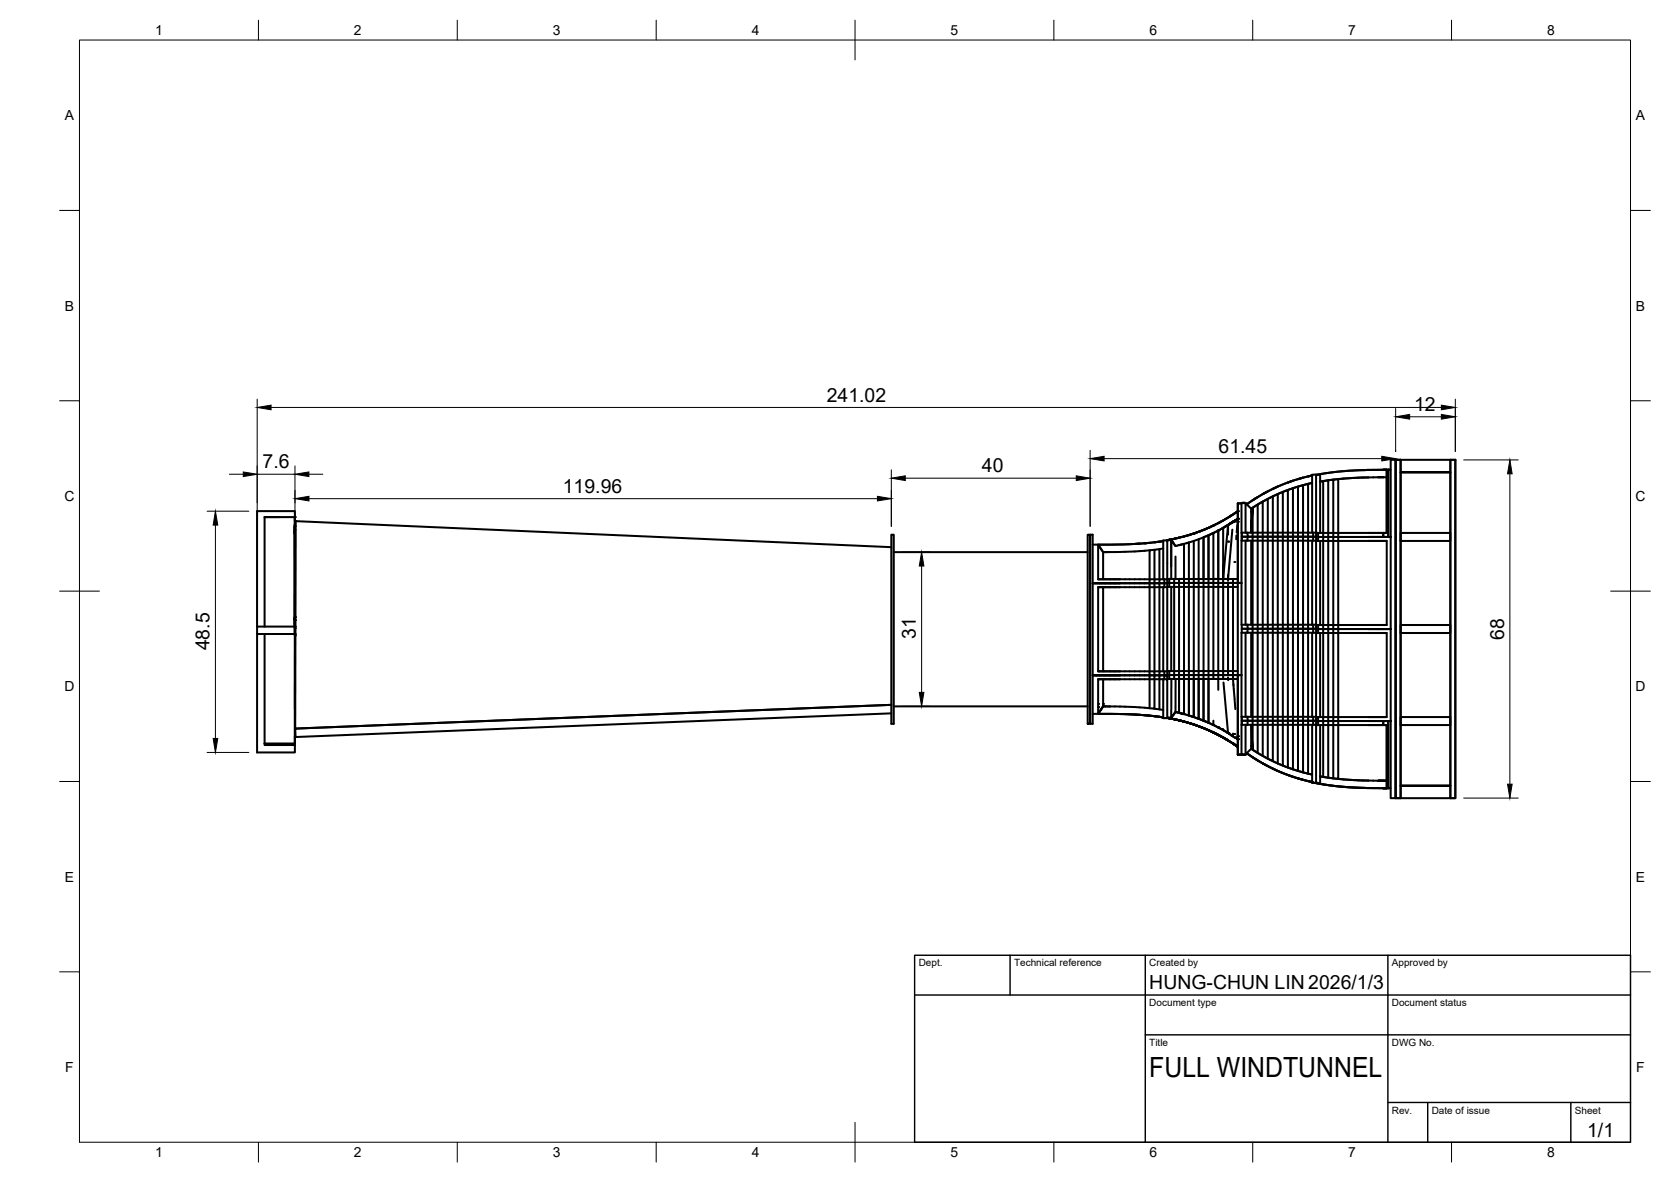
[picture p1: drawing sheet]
<svg xmlns="http://www.w3.org/2000/svg" width="420mm" height="297mm" viewBox="0 0 420 297" stroke-linecap="round" stroke-linejoin="round" font-family="sans-serif">
<!-- layer: Visible -->
<g fill="none" stroke="#000" stroke-width=".51">
<path d="M329.9 119.5l-4.2 1.1-4.4 1.7-3.8 1.9-4 2.5M329.9 119.5l-1 .2M329.9 119.3h1v14.6h-1zM329.9 119.5a43.4 43.4 0 0 0-16.4 7.2M330.9 119.3h1v14.6M344 118.1h-1.2M344 120l-6.2 .3-5.9 .7 .8-.1v74.3l1.3 .2M346.5 119.9l-5 .1-5 .4v75.3l-1.3-.1M347.8 118.1h.9M347.9 119.9h-1.4h2.2M348.7 118.1l-10.3 .2-7.5 1M348.7 118.1v15.8h-17.8h.5v1h-.5"/>
<path d="M348.7 118.1h.4v16.8h-1.3v-1h.9zM349.1 118.1v16.8h.6M349.1 118.1a95.4 95.4 0 0 0-18.2 1.2M349.1 118.1h.6M349.7 115.6h1.2v85h-1.2zM350.9 115.6h1.3v85h-1.3zM352.2 115.6h12.5M364.7 115.6h1.2v85h-1.2zM364.7 118.7h-12.5h12.5M66.5 129.9h3.8M66.5 129.9h7.6M66.5 129.9v27.6"/>
<path d="M74.1 129.9v-1.5h-9.5v29.1M74.1 129.9v56.9h-7.6M74.1 130.9v-1v1.9M74.1 129.9v1.9M74.1 132.6v-.4v1.6M74.1 132.6v7.3M74.1 131.8v1.3M74.1 133.6v.6M74.1 131.8v25.7M74.1 133.6v.2M74.1 133.8v.4M74.1 133.8v-1.6v24.9v-1.6"/>
<path d="M74.1 132.6v20.9M74.1 133.1h.1M74.1 131.8v46.3M74.2 133.1l.1-2.1 149.8 6.5M74.3 131l-.2 52.1M224.1 134.4h.6v47.5h-.6zM224.7 138.8h48.8M273.5 134.4h.6v47.5h-.6zM274.1 134.4h.6v47.5h-.6zM279.1 138.7l-1.2 .1M286.6 136.6l-1.3 .1M289.1 136.4l-1.3 .1"/>
<path d="M289.1 138.3l-3.8 .3-6.2 .1M290.3 138.2l-1.2 .1v7.3h-13M292.5 136l-2.2 .3M292.5 136l-7.2 .7-9.2 .2 1.3 1.9h.5M292.5 135.8h1v9.8h-1zM292.5 136l-8.4 .8-9.4 .1M292.5 137.8l-1 .2M293.5 135.7h1M294.1 135.7h.3h-.1M294.5 135.7v6.7M294.5 135.7l-1 .1M294.5 135.7h.1"/>
<path d="M294.6 135.8l.4 .6zM294.7 135.5l-1 .2 .3-.1M295 136.4l.6 .8M295.2 135.4l-1.2 .2M295.4 135.4h-.2M295.6 137.2l-1.1-1.5v9.8h3.2v1h-2.5v1h-1.2M295.6 139.9v5.6M296.3 135.2l-.9 .2M296.4 135.2l-1 .2M296.5 137l-.9 .2M296.5 137l1.2-.3zM296.5 135.1l-.1 .1"/>
<path d="M297.7 134.8h.1M297.7 134.8l-1.2 .3M298.7 134.5l-.8 .3M300 134.1l-.9 .3M300.2 135.9v9.6M301.2 133.7l-.9 .3M301.4 135.5l-3.1 1M302.5 133.2l-.9 .4M302.6 135l-1.2 .5v10M303.7 132.7l-.9 .4M303.9 134.5l1.2-.6v11.6M303.9 134.5l-1.3 .5v10.5"/>
<path d="M304.1 134.4l-.2 .1M304.9 132.2l-.9 .4M305.1 133.9l-1.2 .6v11M305.1 132.1l-3.7 1.5-3.7 1.2M305.1 133.9l-.6 .3M305.1 132.1h.1M306.3 133.3l-1.2 .6M306.3 133.3l1.3-.6-1.3 .6v12.2M306.3 131.5l-1.2 .6M306.3 133.3l-.1 .1M306.3 133.3v12.2M306.4 131.4h-.1"/>
<path d="M306.4 133.3h-.1M307.4 130.9l-.9 .5M308.7 132l-1.1 .7v12.8M308.8 134.4v-2.5l-1.2 13.6M309.1 131.6l.9-.4zM309.6 131.4l-.2 .1M309.8 131.3l.2-.1zM309.9 133.1l-1.1 12M309.9 129.4l-.9 .5M309.9 129.4l-3.6 2.1M309.9 131.2l-.1 .1 .1-.1M310 131.2h-.1"/>
<path d="M310 131.2l-1.2 .7M310 131.2l-.6 .3 .6-.3M310 131.2l-2.7 1.6M310 131.2l-.5 .2 .4-.2M310 131.2l-.5 .3 .5-.3M310 131.2l-2.6 1.6M310 131.2l-.2 .1 .2-.1M310 131.2h.1M310.1 131.1l-.1 .1M310.1 131.1l-.4 .2 .3-.1M310.1 131.1h.1M310.2 131.1h-.1"/>
<path d="M310.2 131.1h.1M310.3 131l-.2 .1M310.3 131h.1M310.3 131l-.2 .1 .2-.1M310.4 130.9l-.3 .2M310.4 130.9h.1M310.7 130.7l-.3 .2M310.7 130.7h.1M310.8 130.7l-.3 .1 .2-.1M310.9 130.6h.1M310.9 134.5l-.1 1M311.1 128.6l-.9 .6"/>
<path d="M311.1 131.9l-.1 1.9M311.2 130.8l-.1 .5M311.2 128.5l-3.9 2.5-4 1.9-5 1.7-4.4 1.1M311.2 128.5a42.9 42.9 0 0 1-17.2 7.1M311.2 126.5v20h-1.2M311.2 126.5l-.1 20M311.2 128.5l-1.3 .9M311.2 130.4h.1M311.2 130.4l-1.2 .8M311.2 126.5h1M311.2 128.5l-.1 .1M312.2 126.4v7.5h1.3"/>
<path d="M312.2 134.9h1.5M312.2 133.9v2M313.2 126.4l1.4 1.5M313.2 135.9v21.1M313.5 133.9h16.4M313.5 126.7l-.5-.4-.8 .1h1v7.5M313.5 135.9h16.4M313.7 126.6l-.2 .1M313.7 134.9h1.3v23.1h-1.3v-1h-.2M313.7 134.9v1h-1.5v21.1h1.3M314.6 127.9v6l.4-6.3v7.3h-1.3v-1h-.2M314.6 135.9v21.1"/>
<path d="M314.9 128.4l-.3 .2M315 134.9h15.9zM315 127.6l-.4 .3M316.2 124.9l-1.2 .8M316.2 126.8l-1.2 .8M318.8 125.4l1.2-.7v66.6l-1.2-.6zM318.8 123.5l-1.3 .7M318.8 125.4l-1.3 .7M321.3 122.3l-1.3 .6M321.3 124.1l-1.3 .6M322.6 123.6l1.2-.5v69.8l1.3 .4M325.1 120.8l-1.3 .4"/>
<path d="M325.1 122.7l-1.3 .4M326.4 122.3l-1.3 .4v70.6M327.6 120l-1.2 .4M327.6 121.9l1.3-.3v72.8l1 .3-3.8-1.1-4.5-1.6-3.5-1.7-3.1-1.9M328.9 121.6l1-.2-3.8 1-4.2 1.5-2.5 1.1-4.4 2.6M329.9 135.9h1v21.1h-1zM330.2 133.9v2M330.9 134.9h.5v1h-.5h17.8M330.9 134.9h18.8M330.9 133.9v2M331.9 135.9v21.2M335.2 120.5l-1.2 .2"/>
<path d="M336.5 120.4l-1.3 .1v75.1l-1.2-.2v-74.7l-1.3 .2M344 135.9h4.7v21.2h-4.7M344 133.9h3.8v1h-3.8h5.7M352.2 133.9h12.5v2h-12.5zM64.6 159.3v29.8h9.5v-1.9M64.6 157.5h9.5v1.8h-9.5zM66.5 159.3v27.5M74.1 159.7v27.5h-7.6v-.4M74.1 157.5v1.8zM74.1 155.5v1.6zM74.1 153.5v2M74.1 149.4v4.1"/>
<path d="M74.1 155.1v.4M74.1 155.5v.3M74.1 155.1v.7zM276.1 147.6h5.5M276.1 145.6h5.5M276.1 145.6v-8.7l1.3 1.9v6.8M276.1 147.6v21.1M277.4 147.6v21.1M281.6 146.6h-6.9h15.6v1h-1.2v21.1h1.2v1h-1.2h1.2v1h-1.2v7.3l-3.8-.3-6.2-.2M287.8 146.6h1.3v1h-13M292.5 147.6v21.1h-1v1h1.3v-1M292.5 145.6h-1v1h1.3h-2.5v-1h1.2v-7.6l-1.2 .2v7.4h-1.2v1h2.4v1h-1.2v21.1h1.2v-21.1h2"/>
<path d="M292.8 145.6v1h.7M293.5 145.5h.5M293.5 145.5h.5v1h-.5h.5M293.5 146.6v23.1h-3.2h1.2v1h-1.2v7.4l-1.2-.1M293.5 146.6h-.7v1M293.5 146.5h.5zM293.5 147.5h.5zM293.5 145.6v1M294 145.5h1.4M294.1 145.5h1.1v1h-1.2M294.5 147.5v21.1M294.5 145.5h-.7"/>
<path d="M295.2 145.5h1.3v1h-2.5v1M295.4 145.5h2.3M296.5 145.5h1.2M297.7 145.5v-8.8l1.2-.4v9.2h1.3v1h-1.3M297.7 145.5h1.2v1h-1.2M297.7 146.5h-1.2v1h-1.3v21.1h-1.2v1h-.5M297.7 146.5h.6M297.7 145.5h7.4M298.9 146.5h-1.2v1h-1.2v21.1h-1.3v1h-1.2M298.9 146.5h6.2M299.6 145.5h.6M300.2 145.5h1.2v1h-2.5v1h-1.2v21.1h-1.2v1h-1.3h1.3v1h-1.3"/>
<path d="M300.8 145.5h.6M301.4 145.5h1.2v1h-2.4v1h-1.3v21.1h-1.2v1h-1.2h1.2v1h-1.2M301.4 145.4v.1M302 145.5h3.1M302.6 145.5v-10.5l1.3-.5v11M302.6 145.5h1.3v1h-2.5v1h-1.2v21.1h-1.3v1h-1.2M303.9 145.5h1.2v1h-2.5v1h-1.2v21.1h-1.2v1h-1.3M305.1 145.5h1.2M305.1 145.5h1.2v1h-1.2M305.1 147.5v21.1h-1.2v1h1.2M305.1 146.5h-1.2v1h1.2M306.3 145.5h1.3v1h-2.5v1"/>
<path d="M306.3 145.5h1.3M307.6 145.5h1.2v.5M307.6 142v3.5M307.6 145.5h1.1M308.7 146.5h1.3M308.8 145.5h1.1M308.8 146.5h-2.5v1h-1.2M308.8 145.5h1.2v1M308.8 146.5v1h1.2v-1h2.2h-1v23.1h-1.2M308.8 146.5h-1.2v1h-1.3v21.1h-1.2v1M308.8 146.5h.2M308.8 144.5v1"/>
<path d="M309.1 146.5h.9M310.2 145.5h-.2h1.2h-2.5M311.2 147.5h-1.2v21.1h-1.2v1h-1.2M312.2 158h1.5M312.2 157v2M313.2 159v21.1M313.5 159h16.4M313.5 157h16.4M313.7 158h1.3v23.1h-1.3v-1h-.2M313.7 158v1h-1.5v21.1h1.3M314.6 159v21.1M329.9 159h1v21.1h-1z"/>
<path d="M330.2 157v2M330.9 158.1h.5v1h-.5h17.8M330.9 158.1h18.8h-5.7M330.9 158.1h18.8h-.6M330.9 157v1h-15.9h15.9v1M331.9 159.1v21.1M344 159.1h4.7v21.1h-4.7M348.7 157.1h-17.8h.5v1h-.5M352.2 157.1h12.5v2h-12.5zM224.1 179.3l-149.8 5.9-.1-2.1 149.9-6-149.9 6M224.7 177.5h48.8M274.7 179.4l9.4 .1 8.4 .8"/>
<path d="M276.1 168.7h13v1h-1.3M276.1 168.7h5.5M276.1 170.7h5.5M276.1 179.4l9.2 .2 7.2 .7M276.1 170.7v8.7l1.3-1.9v-6.8M277.4 177.5l-1.3 1.9 1.3-1.9h.5zM277.9 177.5h1.2M281.6 179.4l5.2 .2M281.6 169.7h-6.9h13.1M285.3 179.6l5 .4M287.7 179.7l1.4 .2M287.8 169.7h1.3v1h-13"/>
<path d="M290.3 180l1.2 .1M290.3 178.1l2.2 .3M292.5 170.7h1v9.8h-1zM292.5 170.7h-1v7.6M292.5 168.7h1M292.8 170.7v-1h.7v1M293.5 169.6h.5v1h-.5h.5M293.5 169.6h.5M293.5 168.6h.5zM294 169.6h1.2v1h-1.2M294 170.6h.7M294.7 170.6h.1"/>
<path d="M295 170.6h-.4l-.1 .7v9.1M295.6 179l-1.1 1.4h-1l.5 .1M295.6 178.9l.9 .2M295.6 178.9l-.6 .8M295.6 170.6v8.3M296.5 170.6h1.2M296.5 170.6v8.5l1.2 .4M296.5 179.1l-.9-.2-1.1 1.5M296.5 170.6v8.5M297.7 179.5l-1.2-.4 1.2 .4M297.7 170.6h1.2v9.2l-1.2-.3zM297.7 170.6v8.9"/>
<path d="M297.7 169.6h-.4M297.7 169.6h7.4M298.3 169.6h.6v1h-1.2M298.3 179.6l.6 .2M298.9 179.8l5 1.8M298.9 170.6h1.3M298.9 179.8l1.3 .4M298.9 170.6v9.2M299.6 169.6h.6v1h-1.3M300.2 170.6h1.2v10l-1.2-.4zM300.2 170.6v9.6M300.8 169.6h-.6h1.2v-1h1.2v-21.1h1.3v21.1h-1.3v1h-1.2v1h-1.2"/>
<path d="M301.4 170.6h1.2v10.5l-1.2-.5M301.4 170.6v10M302 169.6h.6v1h-1.2M302.6 169.6h1.3v1h-1.3M302.6 170.6v10.5l1.3 .5M302.6 170.6h1.3v11M303.9 170.6h1M303.9 170.6v11M304.5 169.6h.6v1h-1.2M305.1 169.6h1.2v1h-1.2h1.2v2.8M305.1 169.6h1.2v-1h1.3v-21.1h1.2v21.1h-1.2v1h-1.3h4.9M306.4 169.6h-1.3"/>
<path d="M307.6 169.7v.9h-1.3h1.1M307.6 169.6h1.1M307.6 171.5l1.2 12.7M308.8 170.2v.4h-1.2h1.2M308.8 169.6h1.2M308.8 170.6v.3M309.1 169.6h.8M309.4 170.6h.6M310 169.6v1h-1.2M310 169.6l.1 1.5M310 170.6h1.2M310 170.7h.1"/>
<path d="M310.1 171.2h.1M310.1 171.5v.4M310.1 171.9v.2M310.1 172.1l.1 .2M310.2 172.3v.8M310.2 173.2l.2 2.4M310.4 169.6h1.8M310.4 175.8l.2 2.4M311.2 168.6h-1.2v1M311.2 169.6v20M74.1 185v1.8M74.3 185.2h-.2h.2"/>
<path d="M291.5 180.1l1 .2M292.5 180.5h1M293.5 180.4l1.9 .4M293.5 180.4l.5 .1M293.5 180.4l.5 .1zM293.5 180.4h1M293.5 180.4a43.2 43.2 0 0 1 15.2 5.6 43.7 43.7 0 0 0-15.2-5.6zM293.5 180.4h.2M293.6 180.4h.3M293.6 180.4h.9M293.6 180.4l.3 .1M293.6 180.4l.4 .1-.4-.1"/>
<path d="M294 180.5l1.2 .2zM294 180.5l1.2 .2M294 180.5l2.5 .5M295.2 180.7l.2 .1M295.2 180.7l-1.2-.2 1.2 .2M295.2 180.7l2.5 .6M295.2 180.7l1.3 .3M295.3 180.7l1.2 .3-1.2-.3M295.4 180.8l.9 .2M296.3 181l1.6 .4M296.3 181h.3M296.4 181h.1"/>
<path d="M296.5 181l1.2 .3-1.2-.3M296.5 181l1.2 .3M297.5 181.3h.2M297.7 181.3h.1M297.7 181.3l2.5 .8-1.3-.4M297.7 181.3l1.2 .4M297.7 181.3l3.7 1.2 3.7 1.6M298.7 181.6l.4 .1M298.9 181.7l1.3 .4M299.6 180l.6 .2M300 182l.3 .1M300.2 182.1l1.2 .4-1.2-.4"/>
<path d="M300.2 182.1h.1M300.2 182.1l2.4 .9M300.8 180.4l.6 .2M301.2 182.4l.4 .2M301.4 182.5l1.2 .5zM302 180.9l3.1 1.3-1.2-.6M302.5 182.9l.3 .2M302.6 183l2.5 1.1-1.2-.6M302.6 183h.1M302.6 183l2.5 1.1M302.6 183l1.2 .5M303.7 183.4l.3 .2"/>
<path d="M303.8 183.5h.1M304.9 184l1.6 .8M305.1 184.1l1.2 .6M305.1 181.1v1.1l1.2 .6M305.1 184.1l1.2 .6zM305.1 184.1l.2 .1M305.1 184.1l1.2 .6-1.2-.6M305.1 184.1h.1M305.2 182.3l1.1 .5M306.2 184.6l.1 .1M306.3 184.7h.1M306.3 182.8l1.3 .7v-.3"/>
<path d="M306.3 184.7l1.3 .6zM306.3 184.7l2.4 1.3zM306.3 184.7l2.4 1.3M306.3 182.8l1.3 .7M306.3 184.7l1.3 .6M306.3 184.7l1.2 .6M307.4 185.2l1.6 1M307.5 185.3h.1M307.5 185.3l1.2 .7M307.6 185.3l3.4 2.2M307.6 185.3l3.6 2.4M307.6 185.3l1 .7"/>
<path d="M307.6 183.5l1.2 .7M307.7 183.5l1.1 .7M308.5 184l.4 .3-.1-.1M308.6 185.9l.5 .4M308.6 186l1.3 .8M308.6 184.1l.3 .2M308.8 184.2l2.4 1.6M308.8 184.2l.2 .1M308.8 184.2l1.2 .8v-.7M308.8 184.2h.1M309.1 186.3l.8 .5M309.9 186.8l.3 .2"/>
<path d="M309.9 186.8l1.2 .8-.7-.5M309.9 186.8h.1M310 186.8l1.1 .8-1.1-.8M310 186.8l1.2 .9M310 186.8l1.1 .8M310.2 187l1 .7M310.4 185.3l.3 .1M310.6 185.4h.1M311.1 185.7l.1 .1M311.1 187.6l-1.1-.8 1.1 .8M311.2 185.8h.1M311.2 189.6h1"/>
<path d="M312.2 181.1h1.5M312.2 189.6h-1M312.2 180.1v2M312.2 189.6h.1M313.5 189.3l.2 .1M313.5 189.3l-.5 .4-.8-.1M313.5 189.3l4 2.5 3.8 1.9 4.4 1.7 4.2 1.1M313.5 182.1h16.4M313.5 189.3a43.4 43.4 0 0 0 16.4 7.2M313.5 182.1h-1.3v7.5h1M313.5 180.1h16.4M313.7 189.4l1.3 .9"/>
<path d="M314.6 188.2l1.6 1v-62.4l1.3-.7v63.9l1.3 .7M314.6 187.4l.3 .2M314.9 187.6l-.3-.2 .3 .2M315 181.1v7.3l-.4-6.3v6.1l-1.4 1.4v-7.5M315 181.1h15.9v1M315 190.3l1.2 .8M315 181.1h-1.3v1h-.2M316.2 191.1l1.3 .7M316.2 189.2l1.3 .8M317.5 191.8l1.3 .7M318.8 192.5l1.2 .7M320 193.2l1.4 .6"/>
<path d="M320 193.2l2.6 1.1M320 191.3l2.6 1.1M321.3 191.9v-67.8l1.3-.5v68.8l1.2 .5M322.4 194.2l2.8 1M323.8 194.8l2.6 .8M325.1 193.3l1.3 .4v-71.4l1.2-.4v72.2l1.3 .3M326.3 195.6l1.3 .4M326.4 195.6l1.2 .4M326.4 193.7l1.2 .4M327.6 196l1.3 .3M328.9 196.3l1 .2M329.9 182.1v14.6h1v-14.6"/>
<path d="M329.9 196.7l8.5 1.1 10.3 .3M329.9 182.1h1M330.2 180.1v2M330.9 181.2h18.8h-5.7M330.9 180.1v1h-15.9M330.9 181.2h.5v1h-.5h17.8v15.9M330.9 181.2h18.8h-.6v16.9M331.4 196.9l5.7 .8 6.9 .3h-1.2M331.9 182.2v14.6h-1l8.1 1 9.7 .3M332.7 195.2l-.8-.1 5.9 .8 6.2 .3M336.5 195.7l5 .4 5 .1M346.5 196.2h2.2z"/>
<path d="M346.5 181.2h1.3v1h-3.8M347.8 181.2h1.3v16.9h-.4v-15.9h-.9zM348.6 198.1h-.8h.9M348.7 180.2h-17.8h.5v1h-.5M348.7 198.1h1M352.2 180.2h12.5v2h-12.5zM364.7 197.4h-12.5h12.5M352.2 200.6h12.5"/>
</g>
<g fill="#000">
<circle cx="349.1" cy="118.1" r=".25"/>
<circle cx="74.1" cy="132.2" r=".25"/>
<circle cx="74.1" cy="129.9" r=".25"/>
<circle cx="74.3" cy="131" r=".25"/>
<circle cx="293.5" cy="135.7" r=".25"/>
<circle cx="294" cy="135.6" r=".25"/>
<circle cx="298.9" cy="134.5" r=".25"/>
<circle cx="300.2" cy="134.1" r=".25"/>
<circle cx="301.4" cy="133.6" r=".25"/>
<circle cx="302.6" cy="133.2" r=".25"/>
<circle cx="303.9" cy="132.6" r=".25"/>
<circle cx="305.1" cy="132.1" r=".25"/>
<circle cx="306.3" cy="133.3" r=".25"/>
<circle cx="306.3" cy="131.5" r=".25"/>
<circle cx="308.8" cy="136.1" r=".25"/>
<circle cx="308.8" cy="131.9" r=".25"/>
<circle cx="310" cy="131.2" r=".25"/>
<circle cx="310.1" cy="131.1" r=".25"/>
<circle cx="310.2" cy="131.1" r=".25"/>
<circle cx="310.2" cy="131" r=".25"/>
<circle cx="310.3" cy="131" r=".25"/>
<circle cx="310.7" cy="130.7" r=".25"/>
<circle cx="310.8" cy="130.7" r=".25"/>
<circle cx="311.2" cy="131.1" r=".25"/>
<circle cx="311.2" cy="130.4" r=".25"/>
<circle cx="311.2" cy="128.5" r=".25"/>
<circle cx="74.1" cy="155.1" r=".25"/>
<circle cx="74.1" cy="157.8" r=".25"/>
<circle cx="74.1" cy="157.5" r=".25"/>
<circle cx="74.1" cy="159.3" r=".25"/>
<circle cx="74.1" cy="159.7" r=".25"/>
<circle cx="74.1" cy="155.8" r=".25"/>
<circle cx="294" cy="145.5" r=".25"/>
<circle cx="310" cy="145.5" r=".25"/>
<circle cx="310.4" cy="141.2" r=".25"/>
<circle cx="275.6" cy="169.7" r=".25"/>
<circle cx="276.1" cy="176.9" r=".25"/>
<circle cx="276.1" cy="177.7" r=".25"/>
<circle cx="276.1" cy="178.6" r=".25"/>
<circle cx="277.4" cy="177.5" r=".25"/>
<circle cx="277.4" cy="176.9" r=".25"/>
<circle cx="289.1" cy="169.7" r=".25"/>
<circle cx="290.4" cy="169.7" r=".25"/>
<circle cx="291.7" cy="169.7" r=".25"/>
<circle cx="292.6" cy="169.7" r=".25"/>
<circle cx="292.9" cy="169.7" r=".25"/>
<circle cx="293.1" cy="169.7" r=".25"/>
<circle cx="293.5" cy="169.7" r=".25"/>
<circle cx="294.4" cy="169.6" r=".25"/>
<circle cx="295.4" cy="169.6" r=".25"/>
<circle cx="296.7" cy="169.6" r=".25"/>
<circle cx="297.7" cy="179.5" r=".25"/>
<circle cx="297.9" cy="169.6" r=".25"/>
<circle cx="299.2" cy="169.6" r=".25"/>
<circle cx="300.4" cy="169.6" r=".25"/>
<circle cx="301.4" cy="169.6" r=".25"/>
<circle cx="301.7" cy="169.6" r=".25"/>
<circle cx="303" cy="169.6" r=".25"/>
<circle cx="303.9" cy="169.6" r=".25"/>
<circle cx="304.2" cy="169.6" r=".25"/>
<circle cx="305.5" cy="169.6" r=".25"/>
<circle cx="306.7" cy="169.6" r=".25"/>
<circle cx="307.6" cy="170.6" r=".25"/>
<circle cx="307.6" cy="170.7" r=".25"/>
<circle cx="308" cy="169.6" r=".25"/>
<circle cx="308.8" cy="170.6" r=".25"/>
<circle cx="309.2" cy="169.6" r=".25"/>
<circle cx="310" cy="170.6" r=".25"/>
<circle cx="310" cy="169.6" r=".25"/>
<circle cx="310.5" cy="169.6" r=".25"/>
<circle cx="311.4" cy="169.6" r=".25"/>
<circle cx="311.6" cy="169.6" r=".25"/>
<circle cx="311.8" cy="169.6" r=".25"/>
<circle cx="292.5" cy="180.5" r=".25"/>
<circle cx="293.5" cy="180.5" r=".25"/>
<circle cx="294.5" cy="180.4" r=".25"/>
<circle cx="300.2" cy="180.2" r=".25"/>
<circle cx="300.2" cy="182.1" r=".25"/>
<circle cx="301.4" cy="182.5" r=".25"/>
<circle cx="302.6" cy="183" r=".25"/>
<circle cx="302.6" cy="181.1" r=".25"/>
<circle cx="305.1" cy="182.2" r=".25"/>
<circle cx="306.3" cy="182.8" r=".25"/>
<circle cx="308.8" cy="184.2" r=".25"/>
<circle cx="308.9" cy="184.3" r=".25"/>
<circle cx="310" cy="186.8" r=".25"/>
<circle cx="310.4" cy="184.5" r=".25"/>
<circle cx="311.2" cy="185" r=".25"/>
<circle cx="311.2" cy="185.8" r=".25"/>
<circle cx="311.2" cy="189.6" r=".25"/>
<circle cx="312.2" cy="189.6" r=".25"/>
<circle cx="313.2" cy="189.6" r=".25"/>
<circle cx="328.9" cy="196.3" r=".25"/>
<circle cx="329.9" cy="196.5" r=".25"/>
<circle cx="329.9" cy="196.7" r=".25"/>
<circle cx="330.9" cy="196.8" r=".25"/>
<circle cx="330.9" cy="196.7" r=".25"/>
<circle cx="348.7" cy="198.1" r=".25"/>
<circle cx="349.1" cy="198.1" r=".25"/>
</g>
<!-- layer: BORDER -->
<g fill="none" stroke="#000" stroke-width=".25">
<path d="M20 10.1h390v276.9h-390zM65 5.1v5M115 5.1v5M165 5.1v5M215 5.1v10M265 5.1v5M315 5.1v5M365 5.1v5M15 52.9h5M410 52.9h5M15 100.7h5M410 100.7h5"/>
<path d="M15 148.6h10M405 148.6h10M15 196.4h5M410 196.4h5M15 244.2h5M410 244.2h5M65 287v5M115 287v5M165 287v5M215 282.1v9.9M265 287v5M315 287v5"/>
<path d="M365 287v5"/>
</g>
<!-- layer: TITLEBLOCK -->
<path d="M230 240.1h180v46.9h-180zM230 250h180M254 240.1v9.9M288 240.1v46.9M349 240.1v46.9M288 260.1h122M349 277.1h61M359 277.1v9.9M395 277.1v9.9" fill="none" stroke="#000" stroke-width=".36"/>
<!-- layer: FD_Dimensions -->
<g fill="none" stroke="#000" stroke-width=".25">
<path d="M57.7 119.2h3.5M64.7 100.3v56.9M64.7 119.2h9.5M68.2 102.4h294.2M74.2 117.1v19.2M77.7 119.2h3.5M224.1 118.1v14.2M274.1 113.2v19.1M277.6 115.3h69.8M350.9 102.6v10.9M354.4 104.7h8M365.9 100.3v13.2"/>
<path d="M368 115.6h13.7M379.6 119.1v78M52.1 128.5h10.5M54.2 132v53.6M77.7 125.3h142.9M226.8 138.8h7M227.6 120.2h43M231.7 142.2v31.8M226.8 177.5h7M52.1 189.1h10.5M368 200.6h13.7"/>
</g>
<g fill="#000" stroke="#000" stroke-width=".25">
<path d="M61.2 118.6l3.5 .6-3.5 .6zM64.7 102.4l3.5-.6v1.2zM74.2 119.2l3.5-.6v1.2zM224.1 120.2l3.5-.6v1.2zM270.6 119.6l3.5 .6-3.5 .6zM274.1 115.3l3.5-.6v1.1zM347.4 114.7l3.5 .6-3.5 .5zM350.9 104.7l3.5-.6v1.2zM362.4 101.8l3.5 .6-3.5 .6zM362.4 104.1l3.5 .6-3.5 .6zM379.6 115.6l.6 3.5h-1.1zM54.2 128.5l.6 3.5h-1.2z"/>
<path d="M74.2 125.3l3.5-.6v1.2zM220.6 124.7l3.5 .6-3.5 .6zM231.7 138.8l.6 3.4h-1.2zM231.1 174h1.2l-.6 3.5zM53.6 185.6h1.2l-.6 3.5zM379.1 197.1h1.1l-.6 3.5z"/>
</g>
<text font-size="7" x="289" y="270.6">FULL WINDTUNNEL</text>
<g font-size="4.9">
<text x="207.9" y="100.9">241.02</text>
<text x="355.6" y="103.3">12</text>
<text x="306.4" y="113.8">61.45</text>
<text x="66" y="117.7">7.6</text>
<text x="246.9" y="118.7">40</text>
<text x="141.5" y="123.9">119.96</text>
<text x="230.3" y="160.5" transform="rotate(-90 230.3 160.5)">31</text>
<text x="378.2" y="160.8" transform="rotate(-90 378.2 160.8)">68</text>
<text x="52.7" y="163.5" transform="rotate(-90 52.7 163.5)">48.5</text>
<text x="289" y="248.5">HUNG-CHUN LIN 2026/1/3</text>
<text x="399.1" y="285.7">1/1</text>
</g>
<g font-size="3.5">
<text x="39" y="8.8">1</text>
<text x="89" y="8.8">2</text>
<text x="139" y="8.8">3</text>
<text x="189" y="8.8">4</text>
<text x="239" y="8.8">5</text>
<text x="289" y="8.8">6</text>
<text x="339" y="8.8">7</text>
<text x="389" y="8.8">8</text>
<text x="16.3" y="30.2">A</text>
<text x="411.3" y="30.2">A</text>
<text x="16.3" y="78">B</text>
<text x="411.3" y="78">B</text>
<text x="16.2" y="125.9">C</text>
<text x="411.2" y="125.9">C</text>
<text x="16.2" y="173.7">D</text>
<text x="411.2" y="173.7">D</text>
<text x="16.3" y="221.6">E</text>
<text x="411.3" y="221.6">E</text>
<text x="16.4" y="269.4">F</text>
<text x="411.4" y="269.4">F</text>
<text x="39" y="290.8">1</text>
<text x="89" y="290.8">2</text>
<text x="139" y="290.8">3</text>
<text x="189" y="290.8">4</text>
<text x="239" y="290.8">5</text>
<text x="289" y="290.8">6</text>
<text x="339" y="290.8">7</text>
<text x="389" y="290.8">8</text>
</g>
<g font-size="2.5">
<text x="231" y="242.9">Dept.</text>
<text x="255" y="242.9">Technical reference</text>
<text x="289" y="242.9">Created by</text>
<text x="350" y="242.9">Approved by</text>
<text x="289" y="252.8">Document type</text>
<text x="350" y="252.8">Document status</text>
<text x="289" y="262.9">Title</text>
<text x="350" y="262.9">DWG No.</text>
<text x="350" y="279.9">Rev.</text>
<text x="360" y="279.9">Date of issue</text>
<text x="396" y="279.9">Sheet</text>
</g>
</svg>
